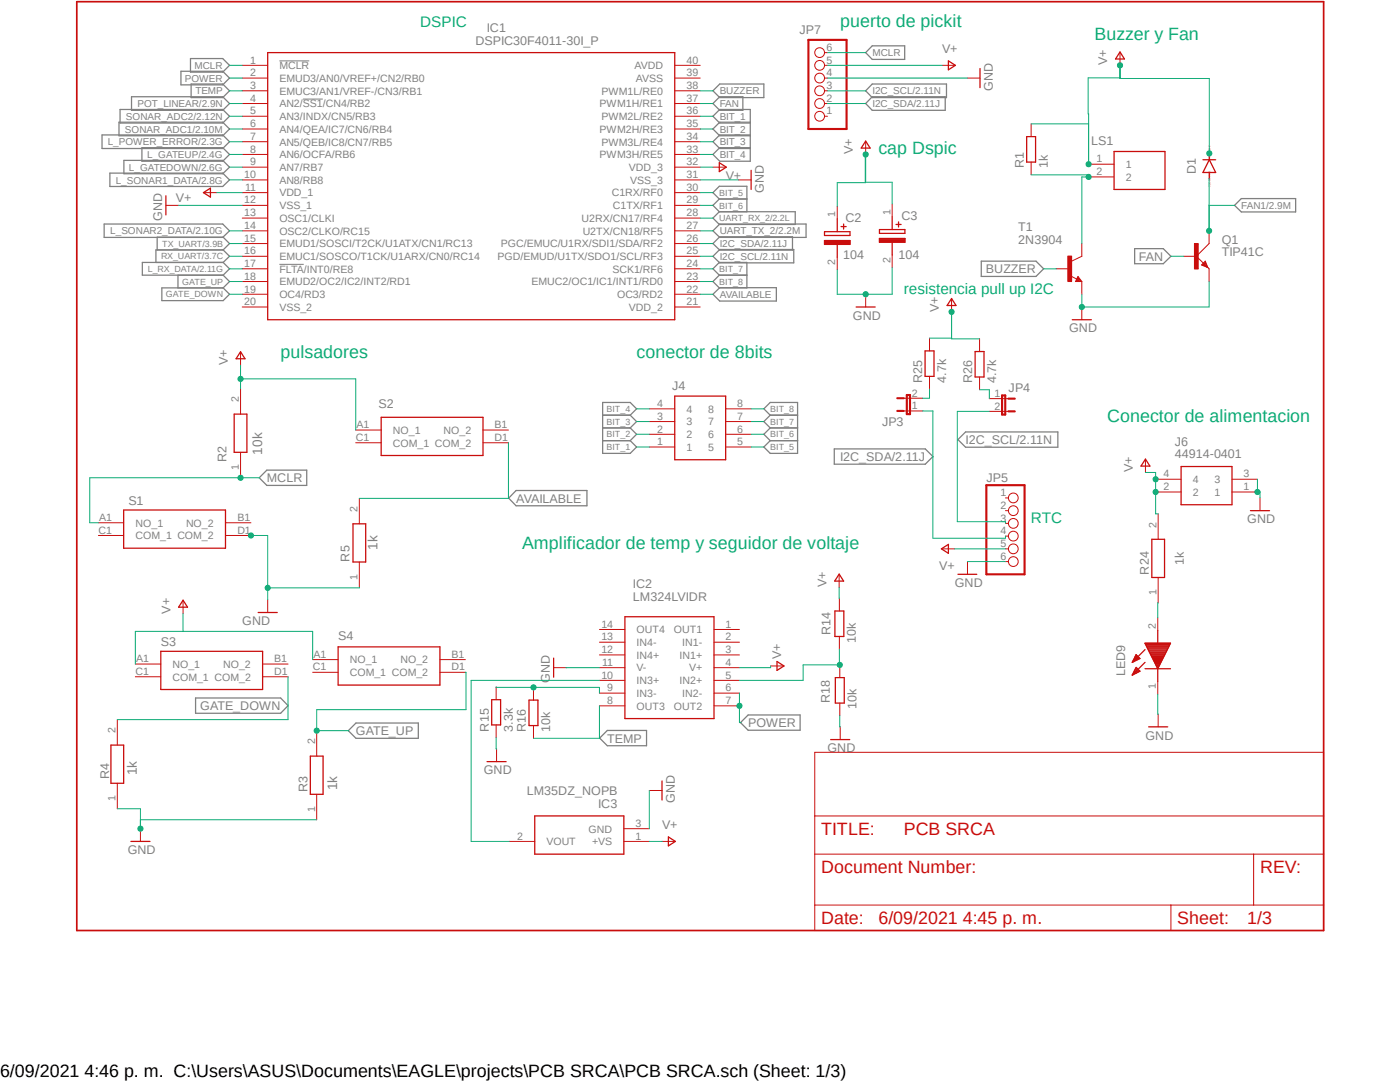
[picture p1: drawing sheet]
<svg xmlns="http://www.w3.org/2000/svg" width="279mm" height="216mm" viewBox="0 0 279 216" stroke-linecap="round" stroke-linejoin="round" font-family="sans-serif">
<path d="M14.8 0l249.7 186.2M264.5 0l-249.7 186.2" fill="none" stroke="#fff" stroke-width=".2"/>
<path d="M55.8 12.1h5.9M60.5 19.8h3.9M55.8 52.7h4.8" fill="none" stroke="#808080" stroke-width=".2"/>
<g fill="none" stroke="#808080" stroke-width=".25">
<path d="M26.2 19.3h18.2l1.4 1.4-1.4 1.3h-18.2zM36.1 14.2h8.3l1.4 1.4-1.4 1.3h-8.3zM38 11.7h6.4l1.4 1.3-1.4 1.4h-6.4zM38.1 16.8h6.3l1.4 1.3-1.4 1.4h-6.3zM143.6 16.8h8.8v2.7h-8.8l-1.3-1.4zM143.6 19.3h4.7v2.7h-4.7l-1.3-1.3zM174.1 16.8h14.8v2.7h-14.8l-1.3-1.4zM174.1 19.3h14.5v2.7h-14.5l-1.3-1.3zM174.1 9.1h6.5v2.8h-6.5l-1.3-1.4zM20.4 26.9h24l1.4 1.4-1.4 1.3h-24zM21.9 34.5h22.5l1.4 1.4-1.4 1.3h-22.5zM23.7 24.4h20.7l1.4 1.3-1.4 1.4h-20.7z"/>
<path d="M24 21.8h20.4l1.4 1.4-1.4 1.4h-20.4zM24.7 32h19.7l1.4 1.4-1.4 1.3h-19.7zM28.3 29.5h16.1l1.4 1.3-1.4 1.4h-16.1zM143.6 39.7l-1.3-1.3 1.3-1.2h5.5v5M143.6 39.7h5.5M143.6 39.7l-1.3 1.3 1.3 1.2M149.7 26.9h-6.1l-1.3 1.4 1.3 1.3h6.1M149.7 24.6h-6.1l-1.3-1.4 1.3-1.4h6.1v10.4h-6.1l-1.3-1.4 1.3-1.3h6.1M149.7 24.4h-6.1l-1.3 1.3 1.3 1.4h6.1M247.7 39.6h10.9v2.7h-10.9l-1.3-1.3zM31.4 47.3v2.6M32.3 57.4h12.2l1.3 1.3-1.3 1.3h-12.2z"/>
<path d="M35.5 54.9v2.5M44.4 47.4l1.4-1.3-1.4-1.4h-23.6v2.7l23.7-.1 1.3 1.3-1.3 1.3M44.5 52.4l1.3 1.2-1.3 1.3M44.5 52.4h-16.1v2.5h16.1M44.5 54.9l1.3 1.3-1.3 1.2M44.5 49.9h-13.4v2.5M44.5 49.9l1.3 1.2-1.3 1.3M142.3 48.6l1.3-1.4h14.6v2.7h-14.6zM142.3 51.1l1.3-1.3h14.8v2.7h-14.8zM142.3 46.1l1.3-1.4h17.3v2.7h-17.3zM143.6 54.9h5.5M143.6 54.9l-1.3-1.3 1.3-1.2h5.5v5"/>
<path d="M143.6 54.9l-1.3 1.3 1.3 1.2h11.3v2.7h-11.3l-1.3-1.4 1.3-1.3M143.6 42.2h15.1v2.6h-15.1l-1.3-1.3zM195.8 52.1h11l1.5 1.5-1.5 1.6h-11zM226.4 49.6h5.8l1.5 1.5-1.5 1.5h-5.8zM53.3 93.8h7.9v3.1h-7.9l-1.6-1.6zM103 97.9h14.1v3h-14.1l-1.5-1.5zM120.3 87.9h5.5M120.3 85.4h5.5M120.3 82.8h5.5M125.8 82.8l1.2-1.2-1.2-1.3h-5.5v10.2h5.5l1.2-1.3-1.2-1.3M125.8 85.4l1.2 1.3-1.2 1.2M125.8 82.8l1.2 1.3-1.2 1.3"/>
<path d="M153.7 82.8l-1.3-1.2 1.3-1.3h5.5v10.2h-5.5l-1.3-1.3 1.3-1.3M153.7 87.9h5.5M153.7 85.4l-1.3 1.3 1.3 1.2M153.7 85.4h5.5M153.7 82.8h5.5M153.7 82.8l-1.3 1.3 1.3 1.3M166.5 89.6h18.2l1.5 1.5-1.5 1.5h-18.2zM191.2 87.7l1.5-1.5h18.4v3h-18.4zM39 139.3h17l1.5 1.5-1.5 1.5h-17zM69.5 145.8l1.5-1.5h12.5v3h-12.5zM121.2 145.8h7.8v3h-7.8l-1.5-1.5zM147.8 144.2l1.5-1.5h10.4v3h-10.4z"/>
</g>
<path d="M15.3 .3h248.9v185.4h-248.9z" fill="none" stroke="#c90d0c" stroke-width=".34"/>
<path d="M239.8 52.9l.7-.8 .5 1.3zM240.9 53.3l.4 .3M241.3 48.6l-2.5 2.5 1.6 1.6M162.6 150.1h101.6v35.6h-101.6zM162.6 170.4h101.6M162.6 162.8h101.6M250.2 170.4v10.2M162.6 180.6h101.6M233.7 180.6v5.1" fill="none" stroke="#c90d0c" stroke-width=".2"/>
<path d="M240.4 52.7l.5 .6M240.5 52.4l.4 .9-.9-.4zM240.5 52.6l-.2 .3" fill="none" stroke="#c90d0c" stroke-width=".25"/>
<path d="M238.4 48.6h.7v5.1h-.7z" fill-rule="evenodd" fill="#c90d0c"/>
<path d="M213.7 55.1l1.2 .6M215.1 55.2l.8 1h-1.3zM215.9 51.1l-2 1M236.2 51.1h2.6M238.4 48.6h.7v5.1h-.7zM241.3 46.1v2.5M241.3 53.6v2.6" fill="none" stroke="#c90d0c" stroke-width=".2"/>
<path d="M215.1 55.7l.2 .2h-.4l.2-.5 .5 .6h-.7" fill="none" stroke="#c90d0c" stroke-width=".25"/>
<path d="M213.1 51.1h.8v5.1h-.8z" fill-rule="evenodd" fill="#c90d0c"/>
<g fill="none" stroke="#c90d0c" stroke-width=".2">
<path d="M48.3 15.6h5.1M48.3 13h5.1M48.3 18.1h5.1M134.7 15.6h5M134.7 13h5M134.7 18.1h5M164.6 15.6h.5M164.6 13h.5M164.6 18.1h.5M164.6 10.5h.5M188 13h2.5M193.1 15.6h2.5"/>
<path d="M223.5 10.5v2.5M40.7 38.4h2.6M48.3 35.9h5.1M48.3 33.4h5.1M48.3 38.4h5.1M48.3 23.2h5.1M48.3 20.7h5.1M48.3 25.7h5.1M48.3 28.3h5.1M48.3 30.8h5.1M134.7 35.9h5M134.7 33.4h5"/>
<path d="M134.7 38.4h5M134.7 23.2h5M134.7 20.7h5M134.7 25.7h5M134.7 28.3h5M134.7 30.8h5M142.3 33.4h2.5M147.4 35.9h2.5M164.6 23.2h.5M164.6 20.7h.5M172.8 28.3v2.5M205.8 24.7v2.6"/>
<path d="M205.8 32.3v2.6M217.3 32.8h5M217.3 35.3h5M33.1 41h2.5M48.3 53.6h5.1M48.3 41h5.1M48.3 43.5h5.1M48.3 46.1h5.1M48.3 48.6h5.1M48.3 51.1h5.1M48.3 56.2h5.1M48.3 58.7h5.1"/>
<path d="M134.7 53.6h5M134.7 41h5M134.7 43.5h5M134.7 46.1h5M134.7 48.6h5M134.7 51.1h5M134.7 56.2h5M134.7 58.7h5M167.1 41.1v2.6M167.1 51.3v2.5M172.8 58.7v2.6M178.1 40.7v2.6"/>
<path d="M178.1 50.9v2.5M189.9 59.7v2.5M210.8 53.6h2.6M213.1 51.1h.8v5.1h-.8zM215.9 48.6v2.5M215.9 56.2v2.5M48 70.3v2.6M48 77.6v5M48.3 61.3h5.1M134.7 61.3h5M180.3 79.5h3.8M185.5 67.5v2.5"/>
<path d="M185.5 75.1v2.5M195.5 67.6v2.5M195.5 75.2v2.6M197.4 79.5h3.9M215.9 61.3v2.5M48 90.3v5M71 85.8h5.1M71 88.3h5.1M71.7 99.4v5.1M96.4 85.8h5.1M96.4 88.3h5.1M129.6 89.2h5.1"/>
<path d="M129.6 86.7h5.1M129.6 84.1h5.1M129.6 81.6h5.1M144.8 89.2h5.1M144.8 86.7h5.1M144.8 84.1h5.1M144.8 81.6h5.1M180.3 82h3.8M197.4 82.1h3.9M200.7 99.4h.6M228.6 91.7v2.6M230.6 98.2h5.1"/>
<path d="M230.6 95.6h5.1M245.9 98.2h5.1M245.9 95.6h5.1M251.5 99.4v2.5M19.6 104.3h5.1M19.6 106.8h5.1M36.5 119.9v2.5M45 104.3h5.1M45 106.8h5.1M53.4 119.7v2.5M71.7 112.1v5.1M167.5 114.7v2.5"/>
<path d="M167.5 119.4v2.5M188 109.5h2.5M193.1 112.1v2.5M200.7 101.9h.6M200.7 104.4h.6M200.7 107h.6M200.7 109.5h.6M200.7 112.1h.6M231.1 102.5v5.1M231.1 115.2v5.1M27 132.5h5.1M27 135h5.1"/>
<path d="M52.4 132.5h5.1M52.4 135h5.1M62.4 131.6h5.1M62.4 134.2h5.1M87.8 131.6h5.1M87.8 134.2h5.1M99 137.1v2.5M106.5 137.2v2.5M110.5 133.2h2.5M119.6 133.2h5.1M119.6 125.6h5.1M119.6 128.1h5.1"/>
<path d="M119.6 130.7h5.1M119.6 135.8h5.1M119.6 138.3h5.1M142.5 133.2h5.1M142.5 125.6h5.1M142.5 128.1h5.1M142.5 130.7h5.1M142.5 135.8h5.1M142.5 138.3h5.1M153.8 132.9h2.5M167.5 127v2.5M167.6 132.7v2.5"/>
<path d="M231.1 123.3v2.5M231.1 136v2.5M23.4 143.6v5.1M23.4 156.3v5.1M63.2 145.8v5.1M63.2 158.5v5.1M99 144.7v2.5M99.1 149.4v2.6M106.5 144.8v2.5M119.6 140.8h5.1M129.6 157.7h2.5M142.5 140.8h5.1"/>
<path d="M167.6 140.3v2.5M167.7 145v2.6M231.1 142.5v2.5M28 165.4v2.5M101.6 167.9h5.1M124.5 167.9h5.1M124.5 165.4h5.1M132.1 167.9h2.6"/>
<circle cx="163.6" cy="13" r=".98"/>
<circle cx="163.6" cy="15.6" r=".98"/>
<circle cx="163.6" cy="10.5" r=".98"/>
<circle cx="163.6" cy="18.1" r=".98"/>
<circle cx="163.6" cy="23.2" r=".98"/>
<circle cx="163.6" cy="20.7" r=".98"/>
<circle cx="202.2" cy="99.4" r=".98"/>
<circle cx="202.2" cy="109.5" r=".98"/>
<circle cx="202.2" cy="104.4" r=".98"/>
<circle cx="202.2" cy="112.1" r=".98"/>
<circle cx="202.2" cy="101.9" r=".98"/>
<circle cx="202.2" cy="107" r=".98"/>
</g>
<g fill="none" stroke="#c90d0c" stroke-width=".25">
<path d="M53.4 10.5h81.3v53.3h-81.3zM189.3 12.1l1.4 .9-1.4 .9zM195.6 13.7v3.8M223.5 10.4l.9 1.4h-1.8zM33.1 39.1v3.8M40.6 38.4l1.4-.9v1.8zM143.6 32.5l1.3 .9-1.3 .8zM149.9 34v3.8M172.8 28.2l.9 1.3h-1.8zM204.9 27.3h1.8v5h-1.8zM222.3 30.2h10.2v7.6h-10.2zM240.1 31.9h2.5"/>
<path d="M241.3 31.9l1.3 2.5h-2.5zM241.3 30.6v1.3M241.3 34.4v1.3M164.5 46.2h5.1v.8h-5.1zM164.5 48h5.1v.8h-5.1zM164.5 48.6h5.1M164.5 48.4h5.1M164.5 48.2h5.1M167.1 43.7v2.5M167.1 48.8v2.5M167.9 45.2h1M168.4 44.7v1"/>
<path d="M175.5 48h5.1M175.5 48.2h5.1M175.5 45.8h5.1v.8h-5.1zM175.5 47.6h5.1v.7h-5.1zM175.5 47.8h5.1M175.5 47.6h5.1M178.1 43.3v2.5M178.1 48.3v2.6M178.8 44.8h1M179.3 44.3v1M189.9 59.6l.9 1.4h-1.8zM48 70.2l.9 1.4h-1.8z"/>
<path d="M134.7 79h10.1v12.7h-10.1zM170.9 61.3h3.8M184.6 70h1.8v5.1h-1.8zM194.6 70.1h1.8v5.1h-1.8zM214 63.8h3.8M46.7 82.6h2.6v7.7h-2.6zM76.1 83.3h20.3v7.6h-20.3zM228.6 91.6l.9 1.4h-1.8zM235.7 93.1h10.2v7.6h-10.2zM24.7 101.8h20.3v7.6h-20.3zM36.5 119.8l.9 1.4h-1.8zM70.4 104.5h2.6v7.6h-2.6z"/>
<path d="M167.5 114.6l.9 1.4h-1.8zM187.9 109.5l1.4-.9v1.8zM191.2 114.6h3.7M229.9 107.6h2.5v7.6h-2.5zM249.6 101.9h3.8M32.1 130h20.3v7.6h-20.3zM51.5 122.2h3.8M67.5 129.1h20.3v7.6h-20.3zM98.1 139.6h1.8v5.1h-1.8zM105.6 139.7h1.8v5.1h-1.8zM110.5 131.3v3.8M124.7 123.1h17.8v20.3h-17.8z"/>
<path d="M155.1 132l1.4 .9-1.4 .9zM166.6 121.9h1.8v5.1h-1.8zM166.7 135.2h1.8v5.1h-1.8zM226 134.7h.1M226.1 132h.2M226.1 134.5h.3M226.1 131.8h.6M226.2 134.3h.6M226.2 131.6h.9M226.3 134.1h.9M226.4 131.4h1.1M226.4 133.9h1.1"/>
<path d="M226.4 131.2h.9M226.5 133.7h.7M226.5 131h.6M226.6 133.5h.5M226.6 130.9h.3M226.7 133.3h.2M226.7 133.2l.8 .7-1.5 .8zM226.7 130.6l.8 .8-1.5 .8zM228.5 133.4h5.1M228.5 132.2l-2.5 2.5M228.5 129.6l-2.5 2.6M228.5 128.4h5.1l-2.5 5z"/>
<path d="M228.6 128.6h4.9M228.7 128.7h4.7M228.8 128.9h4.5M228.9 129.1h4.3M229 129.3h4.1M229.1 129.5h3.9M229.2 129.7h3.7M229.3 129.9h3.5M229.4 130.1h3.3M229.5 130.3h3.1M229.6 130.5h2.9M229.7 130.6h2.8"/>
<path d="M229.7 130.9h2.6M229.9 131h2.3M230 131.2h2.2M230 131.4h2.1M230.1 131.6h1.8M230.3 131.8h1.6M230.3 132h1.5M230.4 132.2h1.3M230.5 132.4h1.1M230.6 132.5h.9M230.7 132.8h.7M230.8 132.9h.5"/>
<path d="M230.9 133.1h.3M231 133.3h.1M231.1 125.8v2.6M231.1 133.4v2.6M22.1 148.7h2.6v7.6h-2.6zM61.9 150.9h2.6v7.6h-2.6zM97.2 152h3.8M132.1 155.8v3.8M165.8 147.6h3.8M229.2 145h3.8M26.1 167.9h3.8M106.7 162.8h17.8v7.6h-17.8z"/>
<path d="M133.4 167l1.4 .9-1.4 .9z"/>
</g>
<path d="M161.3 8h7.7v17.7h-7.7zM179.1 79.5h1.2M181 78.8h.6v3.8h-.6zM200 78.9h.6v3.8h-.6zM201.3 79.5h1.2M179.1 82h1.2M196.8 96.8h7.7v17.8h-7.7zM201.3 82.1h1.2" fill="none" stroke="#c90d0c" stroke-width=".42"/>
<path d="M165.1 15.6h28M35.6 41h12.7M241.3 56.2v5.1h-25.4v-2.6" fill="none" stroke="#0dab76" stroke-width=".2"/>
<circle cx="215.9" cy="61.3" r=".51" fill="#0dab76"/>
<g fill="none" stroke="#0dab76" stroke-width=".2">
<path d="M50.1 106.8h3.3v12.9M71.7 117.2l-18.3 .1M193.1 112.1h7.6"/>
<circle cx="215.9" cy="61.3" r=".51"/>
</g>
<circle cx="53.4" cy="117.3" r=".51" fill="#0dab76"/>
<circle cx="53.4" cy="117.3" r=".51" fill="none" stroke="#0dab76" stroke-width=".2"/>
<circle cx="50.1" cy="106.8" r=".51" fill="#0dab76"/>
<g fill="none" stroke="#0dab76" stroke-width=".2">
<path d="M23.4 161.4h4.6v4M28 163.6h35.2"/>
<circle cx="50.1" cy="106.8" r=".51"/>
</g>
<circle cx="28" cy="165.4" r=".51" fill="#0dab76"/>
<g fill="none" stroke="#0dab76" stroke-width=".2">
<path d="M178.1 53.4v5.3h-11v-4.9"/>
<circle cx="28" cy="165.4" r=".51"/>
</g>
<circle cx="172.8" cy="58.7" r=".51" fill="#0dab76"/>
<g fill="none" stroke="#0dab76" stroke-width=".2">
<path d="M139.7 35.9h7.7M251 95.6v2.6h.5v1.2M113 133.2h6.6M167.6 142.8l.1 2.2"/>
<circle cx="172.8" cy="58.7" r=".51"/>
</g>
<circle cx="250.9" cy="98.2" r=".51" fill="#0dab76"/>
<g fill="none" stroke="#0dab76" stroke-width=".2">
<path d="M139.7 18.1h2.6M139.7 20.7h2.6M241.3 35.7v10.4M208.3 53.6h2.5M233.7 51.1h2.5M241.3 41h5.1M231.1 138.5v4M99 147.2l.1 2.2M129.6 157.7v7.7"/>
<circle cx="250.9" cy="98.2" r=".51"/>
</g>
<circle cx="241.3" cy="46.1" r=".51" fill="#0dab76"/>
<g fill="none" stroke="#0dab76" stroke-width=".2">
<path d="M45.8 13h2.5M165.1 10.5h7.7M51.8 95.3h-33.9v9h1.7"/>
<circle cx="241.3" cy="46.1" r=".51"/>
</g>
<circle cx="48" cy="95.3" r=".51" fill="#0dab76"/>
<g fill="none" stroke="#0dab76" stroke-width=".2">
<path d="M45.8 18.1h2.5M45.8 20.7h2.5M45.8 28.3h2.5M45.8 30.8h2.5M45.8 33.4h2.5M45.8 53.6h2.5M45.8 56.2h2.5M92.9 134.2h.1v7.4h-29.8v4.2h6.4M119.6 140.8v6.5h-13.1"/>
<circle cx="48" cy="95.3" r=".51"/>
</g>
<circle cx="63.2" cy="145.8" r=".51" fill="#0dab76"/>
<g fill="none" stroke="#0dab76" stroke-width=".2">
<path d="M165.1 18.1h7.7M223.5 13v2.6M223.6 15.5h-6.4l.1 17.3M165.1 20.7h7.7M45.8 58.7h2.5M45.8 48.6h2.5M45.8 51.1h2.5M139.7 58.7h2.6M139.7 48.6h2.6M139.7 51.1h2.6M101.5 88.3v11.1h-29.8M184.1 82h2.1v25.4h14.5v-.4"/>
<path d="M197.4 82.1h-6.3v22h9.6v.3M57.5 135v8.6h-34.1"/>
<circle cx="63.2" cy="145.8" r=".51"/>
</g>
<circle cx="223.5" cy="13" r=".51" fill="#0dab76"/>
<g fill="none" stroke="#0dab76" stroke-width=".2">
<path d="M205.8 24.7h11.5v8.1"/>
<circle cx="223.5" cy="13" r=".51"/>
</g>
<circle cx="217.3" cy="32.8" r=".51" fill="#0dab76"/>
<g fill="none" stroke="#0dab76" stroke-width=".2">
<path d="M223.5 13v2.7h17.8v14.9"/>
<circle cx="217.3" cy="32.8" r=".51"/>
</g>
<circle cx="241.3" cy="30.6" r=".51" fill="#0dab76"/>
<g fill="none" stroke="#0dab76" stroke-width=".2">
<path d="M165.1 13h22.9M139.7 33.4h2.6M48 72.9v4.7M48 75.6h23v10.2M190.5 109.5h10.2M36.5 122.4v3.6M62.4 131.6v-5.6h-35.4v6.5"/>
<circle cx="241.3" cy="30.6" r=".51"/>
</g>
<circle cx="48" cy="75.6" r=".51" fill="#0dab76"/>
<g fill="none" stroke="#0dab76" stroke-width=".2">
<path d="M43.3 38.4h5M178.1 40.7v-4.3h-5.4v-5.6l.1 5.6h-5.7v4.7"/>
<circle cx="48" cy="75.6" r=".51"/>
</g>
<circle cx="172.8" cy="30.8" r=".51" fill="#0dab76"/>
<g fill="none" stroke="#0dab76" stroke-width=".2">
<path d="M185.5 67.5h4.4M189.9 62.2v5.4h5.6"/>
<circle cx="172.8" cy="30.8" r=".51"/>
</g>
<circle cx="189.9" cy="62.2" r=".51" fill="#0dab76"/>
<g fill="none" stroke="#0dab76" stroke-width=".2">
<path d="M228.6 94.3h2v3.9M167.5 119.4h.1M167.5 117.2v2.2M153.8 132.9v.3h-6.2"/>
<circle cx="189.9" cy="62.2" r=".51"/>
</g>
<circle cx="230.6" cy="95.6" r=".51" fill="#0dab76"/>
<g fill="none" stroke="#0dab76" stroke-width=".2">
<path d="M230.6 98.2v4.3h.5"/>
<circle cx="230.6" cy="95.6" r=".51"/>
</g>
<circle cx="230.6" cy="98.2" r=".51" fill="#0dab76"/>
<g fill="none" stroke="#0dab76" stroke-width=".2">
<path d="M45.8 15.6h2.5M147.6 138.3v5.9h.3M129.6 167.9h2.5"/>
<circle cx="230.6" cy="98.2" r=".51"/>
</g>
<circle cx="147.6" cy="140.8" r=".51" fill="#0dab76"/>
<g fill="none" stroke="#0dab76" stroke-width=".2">
<path d="M45.8 35.9h2.5M139.7 38.4h2.6M139.7 23.2h2.6M139.7 25.7h2.6M139.7 28.3h2.6M139.7 30.8h2.6M205.8 34.9h11.5v.4h-1.4v13.3M45.8 46.1h2.5M139.7 41h2.6M139.7 56.2h2.6M139.7 53.6h2.6M139.7 46.1h2.6"/>
<path d="M139.7 43.5h2.6M127 89.2h2.6M127 86.7h2.6M127 84.1h2.6M127 81.6h2.6M149.9 89.2h2.5M149.9 86.7h2.5M149.9 84.1h2.5M149.9 81.6h2.5"/>
<circle cx="147.6" cy="140.8" r=".51"/>
</g>
<circle cx="217.3" cy="35.3" r=".51" fill="#0dab76"/>
<g fill="none" stroke="#0dab76" stroke-width=".2">
<path d="M45.8 23.2h2.5M167.5 129.5v3.2M167.6 132.7h-7.3v3.1h-12.7"/>
<circle cx="217.3" cy="35.3" r=".51"/>
</g>
<circle cx="167.6" cy="132.7" r=".51" fill="#0dab76"/>
<g fill="none" stroke="#0dab76" stroke-width=".2">
<path d="M45.8 25.7h2.5M106.5 137.2h13.1v1.1M231.1 120.3v3"/>
<circle cx="167.6" cy="132.7" r=".51"/>
</g>
<circle cx="106.5" cy="137.2" r=".51" fill="#0dab76"/>
<g fill="none" stroke="#0dab76" stroke-width=".2">
<path d="M185.5 77.6v1.9h-1.4M195.5 77.8h1.9v1.7M99 137.1l7.5 .1M119.6 135.8h-25.6v32.1h7.6"/>
<circle cx="106.5" cy="137.2" r=".51"/>
</g>
<g font-size="3.6" fill="#0dab76">
<text x="167.7" y="5.4">puerto de pickit</text>
<text x="218.4" y="8">Buzzer y Fan</text>
<text x="175.3" y="30.8">cap Dspic</text>
<text x="56" y="71.4">pulsadores</text>
<text x="127" y="71.4">conector de 8bits</text>
<text x="221" y="84.1">Conector de alimentacion</text>
<text x="104.2" y="109.5">Amplificador de temp y seguidor de voltaje</text>
</g>
<g font-size="3.6" fill="#c90d0c">
<text x="163.9" y="166.6">TITLE:</text>
<text x="180.4" y="166.6">PCB SRCA</text>
<text x="163.9" y="174.2">Document Number:</text>
<text x="251.5" y="174.2">REV:</text>
<text x="163.9" y="184.4">Date:</text>
<text x="175.3" y="184.4">6/09/2021 4:45 p. m.</text>
<text x="235" y="184.4">Sheet:</text>
<text x="248.9" y="184.4">1/3</text>
</g>
<text font-size="3.6" x="0" y="214.9">6/09/2021 4:46 p. m. C:\Users\ASUS\Documents\EAGLE\projects\PCB SRCA\PCB SRCA.sch (Sheet: 1/3)</text>
<g font-size="3" fill="#0dab76">
<text x="83.9" y="5.4">DSPIC</text>
<text x="180.4" y="58.7">resistencia pull up I2C</text>
<text x="205.7" y="104.4">RTC</text>
</g>
<g font-size="2.7" fill="#808080">
<text x="52.3" y="90.7" transform="rotate(-90 52.3 90.7)">10k</text>
<text x="75.3" y="109.7" transform="rotate(-90 75.3 109.7)">1k</text>
<text x="27.3" y="154.7" transform="rotate(-90 27.3 154.7)">1k</text>
<text x="67.3" y="157.7" transform="rotate(-90 67.3 157.7)">1k</text>
</g>
<g font-size="2.5" fill="#808080">
<text x="94.9" y="8.9">DSPIC30F4011-30I_P</text>
<text x="97.2" y="6.3">IC1</text>
<text x="159.6" y="6.8">JP7</text>
<text x="188" y="10.5">V+</text>
<text x="221" y="13" transform="rotate(-90 221 13)">V+</text>
<text x="198.2" y="18.1" transform="rotate(-90 198.2 18.1)">GND</text>
<text x="217.8" y="29">LS1</text>
<text x="144.8" y="35.9">V+</text>
<text x="170.2" y="30.8" transform="rotate(-90 170.2 30.8)">V+</text>
<text x="204.3" y="33.6" transform="rotate(-90 204.3 33.6)">R1</text>
<text x="209.1" y="33.6" transform="rotate(-90 209.1 33.6)">1k</text>
<text x="238.7" y="34.8" transform="rotate(-90 238.7 34.8)">D1</text>
<text x="35.1" y="40.2">V+</text>
<text x="152.4" y="38.4" transform="rotate(-90 152.4 38.4)">GND</text>
<text x="32.3" y="44" transform="rotate(-90 32.3 44)">GND</text>
<text x="168.7" y="44.2">C2</text>
<text x="179.9" y="43.9">C3</text>
<text x="203.2" y="46.1">T1</text>
<text x="168.3" y="51.7">104</text>
<text x="179.3" y="51.7">104</text>
<text x="203.2" y="48.6">2N3904</text>
<text x="227.3" y="52">FAN</text>
<text x="243.8" y="51.1">TIP41C</text>
<text x="243.8" y="48.6">Q1</text>
<text x="196.8" y="54.6">BUZZER</text>
<text x="170.2" y="63.8">GND</text>
<text x="187.4" y="62.2" transform="rotate(-90 187.4 62.2)">V+</text>
<text x="213.4" y="66.3">GND</text>
<text x="45.5" y="72.9" transform="rotate(-90 45.5 72.9)">V+</text>
<text x="134.1" y="77.9">J4</text>
<text x="184" y="76.4" transform="rotate(-90 184 76.4)">R25</text>
<text x="188.8" y="76.4" transform="rotate(-90 188.8 76.4)">4.7k</text>
<text x="194" y="76.5" transform="rotate(-90 194 76.5)">R26</text>
<text x="198.8" y="76.5" transform="rotate(-90 198.8 76.5)">4.7k</text>
<text x="75.6" y="81.4">S2</text>
<text x="201.3" y="78.3">JP4</text>
<text x="176" y="85">JP3</text>
<text x="192.7" y="88.6">I2C_SCL/2.11N</text>
<text x="234.4" y="88.9">J6</text>
<text x="45.2" y="92.2" transform="rotate(-90 45.2 92.2)">R2</text>
<text x="167.6" y="92">I2C_SDA/2.11J</text>
<text x="226.1" y="94.3" transform="rotate(-90 226.1 94.3)">V+</text>
<text x="234.4" y="91.4">44914-0401</text>
<text x="25.6" y="100.7">S1</text>
<text x="53.3" y="96.2">MCLR</text>
<text x="103" y="100.3">AVAILABLE</text>
<text x="196.9" y="96.2">JP5</text>
<text x="248.9" y="104.4">GND</text>
<text x="69.8" y="112.1" transform="rotate(-90 69.8 112.1)">R5</text>
<text x="187.5" y="113.8">V+</text>
<text x="236.3" y="112.7" transform="rotate(-90 236.3 112.7)">1k</text>
<text x="126.3" y="119.9">LM324LVIDR</text>
<text x="126.3" y="117.3">IC2</text>
<text x="164.9" y="117.2" transform="rotate(-90 164.9 117.2)">V+</text>
<text x="190.5" y="117.1">GND</text>
<text x="229.3" y="114.6" transform="rotate(-90 229.3 114.6)">R24</text>
<text x="34" y="122.4" transform="rotate(-90 34 122.4)">V+</text>
<text x="48.3" y="124.8">GND</text>
<text x="32.1" y="128.9">S3</text>
<text x="67.5" y="127.8">S4</text>
<text x="155.9" y="131.5" transform="rotate(-90 155.9 131.5)">V+</text>
<text x="165.7" y="126.7" transform="rotate(-90 165.7 126.7)">R14</text>
<text x="170.8" y="128.3" transform="rotate(-90 170.8 128.3)">10k</text>
<text x="109.7" y="136.3" transform="rotate(-90 109.7 136.3)">GND</text>
<text x="224.6" y="134.9" transform="rotate(-90 224.6 134.9)">LED9</text>
<text x="40" y="141.7">GATE_DOWN</text>
<text x="165.6" y="140.3" transform="rotate(-90 165.6 140.3)">R18</text>
<text x="170.9" y="141.6" transform="rotate(-90 170.9 141.6)">10k</text>
<text x="71" y="146.7">GATE_UP</text>
<text x="97.5" y="146" transform="rotate(-90 97.5 146)">R15</text>
<text x="102.3" y="146" transform="rotate(-90 102.3 146)">3.3k</text>
<text x="104.9" y="146.1" transform="rotate(-90 104.9 146.1)">R16</text>
<text x="109.8" y="146.1" transform="rotate(-90 109.8 146.1)">10k</text>
<text x="121.2" y="148.2">TEMP</text>
<text x="149.3" y="145.1">POWER</text>
<text x="228.6" y="147.6">GND</text>
<text x="21.8" y="155.5" transform="rotate(-90 21.8 155.5)">R4</text>
<text x="96.6" y="154.5">GND</text>
<text x="165.1" y="150.1">GND</text>
<text x="61.3" y="158" transform="rotate(-90 61.3 158)">R3</text>
<text x="105.2" y="158.6">LM35DZ_NOPB</text>
<text x="119.4" y="161.2">IC3</text>
<text x="134.7" y="160.3" transform="rotate(-90 134.7 160.3)">GND</text>
<text x="132.1" y="165.4">V+</text>
<text x="25.5" y="170.4">GND</text>
</g>
<g font-size="2.1" fill="#808080">
<text x="164.9" y="10.2">6</text>
<text x="49.9" y="12.7">1</text>
<text x="49.9" y="15.2">2</text>
<text x="49.9" y="17.8">3</text>
<text x="55.8" y="13.8">MCLR</text>
<text x="55.8" y="16.3">EMUD3/AN0/VREF+/CN2/RB0</text>
<text x="126.7" y="13.8">AVDD</text>
<text x="126.9" y="16.3">AVSS</text>
<text x="137" y="12.7">40</text>
<text x="137" y="15.2">39</text>
<text x="137" y="17.8">38</text>
<text x="164.9" y="17.8">3</text>
<text x="164.9" y="15.2">4</text>
<text x="164.9" y="12.7">5</text>
<text x="49.9" y="20.3">4</text>
<text x="49.9" y="22.8">5</text>
<text x="55.8" y="18.9">EMUC3/AN1/VREF-/CN3/RB1</text>
<text x="55.8" y="21.4">AN2/SS1/CN4/RB2</text>
<text x="55.8" y="24">AN3/INDX/CN5/RB3</text>
<text x="119.7" y="21.4">PWM1H/RE1</text>
<text x="120" y="18.9">PWM1L/RE0</text>
<text x="120" y="24">PWM2L/RE2</text>
<text x="137" y="20.3">37</text>
<text x="137" y="22.8">36</text>
<text x="164.9" y="22.8">1</text>
<text x="164.9" y="20.3">2</text>
<text x="49.9" y="25.4">6</text>
<text x="49.9" y="27.9">7</text>
<text x="55.8" y="26.5">AN4/QEA/IC7/CN6/RB4</text>
<text x="55.8" y="29">AN5/QEB/IC8/CN7/RB5</text>
<text x="119.7" y="26.5">PWM2H/RE3</text>
<text x="120" y="29">PWM3L/RE4</text>
<text x="137" y="25.4">35</text>
<text x="137" y="27.9">34</text>
<text x="48.7" y="35.5">10</text>
<text x="49.9" y="30.4">8</text>
<text x="49.9" y="33">9</text>
<text x="55.8" y="31.6">AN6/OCFA/RB6</text>
<text x="55.8" y="34.1">AN7/RB7</text>
<text x="119.7" y="31.6">PWM3H/RE5</text>
<text x="125.5" y="34.1">VDD_3</text>
<text x="137" y="30.4">33</text>
<text x="137" y="33">32</text>
<text x="137" y="35.5">31</text>
<text x="218.8" y="32.4">1</text>
<text x="218.8" y="34.9">2</text>
<text x="224.7" y="33.5">1</text>
<text x="48.7" y="40.6">12</text>
<text x="48.9" y="38.1">11</text>
<text x="55.8" y="36.7">AN8/RB8</text>
<text x="55.8" y="39.2">VDD_1</text>
<text x="55.8" y="41.7">VSS_1</text>
<text x="122.1" y="39.2">C1RX/RF0</text>
<text x="122.3" y="41.7">C1TX/RF1</text>
<text x="125.8" y="36.7">VSS_3</text>
<text x="137" y="38.1">30</text>
<text x="137" y="40.6">29</text>
<text x="224.7" y="36.1">2</text>
<text x="48.7" y="43.1">13</text>
<text x="48.7" y="45.7">14</text>
<text x="55.8" y="44.3">OSC1/CLKI</text>
<text x="55.8" y="46.8">OSC2/CLKO/RC15</text>
<text x="116.1" y="44.3">U2RX/CN17/RF4</text>
<text x="116.3" y="46.8">U2TX/CN18/RF5</text>
<text x="137" y="43.1">28</text>
<text x="137" y="45.7">27</text>
<text x="166.7" y="43.3" transform="rotate(-90 166.7 43.3)">1</text>
<text x="177.7" y="42.9" transform="rotate(-90 177.7 42.9)">1</text>
<text x="48.7" y="48.2">15</text>
<text x="48.7" y="50.8">16</text>
<text x="48.7" y="53.3">17</text>
<text x="55.8" y="49.4">EMUD1/SOSCI/T2CK/U1ATX/CN1/RC13</text>
<text x="55.8" y="51.9">EMUC1/SOSCO/T1CK/U1ARX/CN0/RC14</text>
<text x="99.3" y="51.9">PGD/EMUD/U1TX/SDO1/SCL/RF3</text>
<text x="99.9" y="49.4">PGC/EMUC/U1RX/SDI1/SDA/RF2</text>
<text x="137" y="48.2">26</text>
<text x="137" y="50.8">25</text>
<text x="137" y="53.3">24</text>
<text x="166.7" y="52.8" transform="rotate(-90 166.7 52.8)">2</text>
<text x="177.7" y="52.5" transform="rotate(-90 177.7 52.5)">2</text>
<text x="48.7" y="55.8">18</text>
<text x="48.7" y="58.4">19</text>
<text x="55.8" y="54.4">FLTA/INT0/RE8</text>
<text x="55.8" y="56.9">EMUD2/OC2/IC2/INT2/RD1</text>
<text x="55.8" y="59.5">OC4/RD3</text>
<text x="106.1" y="56.9">EMUC2/OC1/IC1/INT1/RD0</text>
<text x="122.2" y="54.4">SCK1/RF6</text>
<text x="123.1" y="59.5">OC3/RD2</text>
<text x="137" y="55.8">23</text>
<text x="137" y="58.4">22</text>
<text x="48.7" y="60.9">20</text>
<text x="55.8" y="62">VSS_2</text>
<text x="125.5" y="62">VDD_2</text>
<text x="137" y="60.9">21</text>
<text x="47.7" y="80.3" transform="rotate(-90 47.7 80.3)">2</text>
<text x="131.1" y="83.8">3</text>
<text x="131.1" y="81.2">4</text>
<text x="137" y="82.3">4</text>
<text x="141.3" y="82.3">8</text>
<text x="147.2" y="83.8">7</text>
<text x="147.2" y="81.2">8</text>
<text x="182" y="81.7">1</text>
<text x="182" y="79.1">2</text>
<text x="198.5" y="79.2">1</text>
<text x="198.5" y="81.7">2</text>
<text x="71" y="88">C1</text>
<text x="71.2" y="85.5">A1</text>
<text x="78.4" y="86.6">NO_1</text>
<text x="78.4" y="89.1">COM_1 COM_2</text>
<text x="88.5" y="86.6">NO_2</text>
<text x="98.7" y="85.5">B1</text>
<text x="98.7" y="88">D1</text>
<text x="131.1" y="88.9">1</text>
<text x="131.1" y="86.3">2</text>
<text x="137" y="90">1</text>
<text x="137" y="87.4">2</text>
<text x="137" y="84.9">3</text>
<text x="141.3" y="90">5</text>
<text x="141.3" y="87.4">6</text>
<text x="141.3" y="84.9">7</text>
<text x="147.2" y="88.9">5</text>
<text x="147.2" y="86.3">6</text>
<text x="47.7" y="93.8" transform="rotate(-90 47.7 93.8)">1</text>
<text x="232.2" y="95.2">4</text>
<text x="248.2" y="95.2">3</text>
<text x="199.7" y="99">1</text>
<text x="199.7" y="101.6">2</text>
<text x="232.2" y="97.8">2</text>
<text x="238.1" y="98.9">2</text>
<text x="238.1" y="96.4">4</text>
<text x="242.4" y="98.9">1</text>
<text x="242.4" y="96.4">3</text>
<text x="248.2" y="97.8">1</text>
<text x="19.6" y="106.5">C1</text>
<text x="19.8" y="104">A1</text>
<text x="27.1" y="105.1">NO_1</text>
<text x="27.1" y="107.6">COM_1 COM_2</text>
<text x="37.1" y="105.1">NO_2</text>
<text x="47.4" y="104">B1</text>
<text x="47.4" y="106.5">D1</text>
<text x="71.3" y="102.2" transform="rotate(-90 71.3 102.2)">2</text>
<text x="199.7" y="104.1">3</text>
<text x="199.7" y="106.6">4</text>
<text x="230.8" y="105.3" transform="rotate(-90 230.8 105.3)">2</text>
<text x="199.7" y="109.1">5</text>
<text x="199.7" y="111.7">6</text>
<text x="71.3" y="115.7" transform="rotate(-90 71.3 115.7)">1</text>
<text x="230.8" y="118.7" transform="rotate(-90 230.8 118.7)">1</text>
<text x="120" y="125.3">14</text>
<text x="144.8" y="125.3">1</text>
<text x="230.7" y="125.4" transform="rotate(-90 230.7 125.4)">2</text>
<text x="62.6" y="131.2">A1</text>
<text x="90.1" y="131.2">B1</text>
<text x="120" y="127.8">13</text>
<text x="120" y="130.3">12</text>
<text x="127" y="126.4">OUT4</text>
<text x="127" y="128.9">IN4-</text>
<text x="127" y="131.4">IN4+</text>
<text x="134.5" y="126.4">OUT1</text>
<text x="135.6" y="131.4">IN1+</text>
<text x="136.1" y="128.9">IN1-</text>
<text x="144.8" y="127.8">2</text>
<text x="144.8" y="130.3">3</text>
<text x="27.1" y="134.7">C1</text>
<text x="27.2" y="132.2">A1</text>
<text x="34.4" y="133.3">NO_1</text>
<text x="34.4" y="135.8">COM_1 COM_2</text>
<text x="44.5" y="133.3">NO_2</text>
<text x="54.7" y="132.2">B1</text>
<text x="54.7" y="134.7">D1</text>
<text x="62.4" y="133.8">C1</text>
<text x="69.8" y="132.4">NO_1</text>
<text x="69.8" y="134.9">COM_1 COM_2</text>
<text x="79.9" y="132.4">NO_2</text>
<text x="90.1" y="133.8">D1</text>
<text x="120" y="135.4">10</text>
<text x="120.2" y="132.9">11</text>
<text x="121.2" y="137.9">9</text>
<text x="127" y="134">V-</text>
<text x="127" y="136.5">IN3+</text>
<text x="135.6" y="136.5">IN2+</text>
<text x="137.5" y="134">V+</text>
<text x="144.8" y="132.9">4</text>
<text x="144.8" y="135.4">5</text>
<text x="144.8" y="137.9">6</text>
<text x="230.7" y="137.5" transform="rotate(-90 230.7 137.5)">1</text>
<text x="121.2" y="140.5">8</text>
<text x="127" y="139.1">IN3-</text>
<text x="127" y="141.6">OUT3</text>
<text x="134.5" y="141.6">OUT2</text>
<text x="136.1" y="139.1">IN2-</text>
<text x="144.8" y="140.5">7</text>
<text x="23.1" y="146.3" transform="rotate(-90 23.1 146.3)">2</text>
<text x="62.9" y="148.5" transform="rotate(-90 62.9 148.5)">2</text>
<text x="23.1" y="159.9" transform="rotate(-90 23.1 159.9)">1</text>
<text x="62.9" y="162" transform="rotate(-90 62.9 162)">1</text>
<text x="103.2" y="167.6">2</text>
<text x="117.5" y="166.1">GND</text>
<text x="126.8" y="167.6">1</text>
<text x="126.8" y="165">3</text>
<text x="109.1" y="168.7">VOUT</text>
<text x="118.2" y="168.7">+VS</text>
</g>
<g font-size="2" fill="#808080">
<text x="174.1" y="11.2">MCLR</text>
<text x="36.9" y="16.3">POWER</text>
<text x="38.8" y="13.8">MCLR</text>
<text x="25.1" y="23.9">SONAR_ADC2/2.12N</text>
<text x="27.4" y="21.4">POT_LINEAR/2.9N</text>
<text x="39" y="18.8">TEMP</text>
<text x="143.6" y="18.8">BUZZER</text>
<text x="143.6" y="21.4">FAN</text>
<text x="143.6" y="23.9">BIT_1</text>
<text x="174.1" y="21.4">I2C_SDA/2.11J</text>
<text x="174.1" y="18.8">I2C_SCL/2.11N</text>
<text x="21.5" y="29">L_POWER_ERROR/2.3G</text>
<text x="24.9" y="26.5">SONAR_ADC1/2.10M</text>
<text x="143.6" y="26.5">BIT_2</text>
<text x="143.6" y="29">BIT_3</text>
<text x="25.7" y="34.1">L_GATEDOWN/2.6G</text>
<text x="29.4" y="31.5">L_GATEUP/2.4G</text>
<text x="143.6" y="31.5">BIT_4</text>
<text x="23.1" y="36.6">L_SONAR1_DATA/2.8G</text>
<text x="247.7" y="41.7">FAN1/2.9M</text>
<text x="22" y="46.8">L_SONAR2_DATA/2.10G</text>
<text x="143.6" y="46.7">UART_TX_2/2.2M</text>
<text x="143.6" y="49.3">I2C_SDA/2.11J</text>
<text x="143.6" y="51.8">I2C_SCL/2.11N</text>
<text x="143.6" y="59.4">AVAILABLE</text>
</g>
<g font-size="1.8" fill="#808080">
<text x="143.6" y="39.1">BIT_5</text>
<text x="143.6" y="41.6">BIT_6</text>
<text x="143.6" y="44.2">UART_RX_2/2.2L</text>
<text x="32.1" y="51.8">RX_UART/3.7C</text>
<text x="32.4" y="49.2">TX_UART/3.9B</text>
<text x="29.5" y="54.3">L_RX_DATA/2.11G</text>
<text x="33.1" y="59.4">GATE_DOWN</text>
<text x="36.4" y="56.8">GATE_UP</text>
<text x="143.6" y="56.8">BIT_8</text>
<text x="143.6" y="54.3">BIT_7</text>
<text x="121" y="82.2">BIT_4</text>
<text x="153.7" y="82.2">BIT_8</text>
<text x="121" y="89.8">BIT_1</text>
<text x="121" y="87.3">BIT_2</text>
<text x="121" y="84.8">BIT_3</text>
<text x="153.7" y="89.8">BIT_5</text>
<text x="153.7" y="87.3">BIT_6</text>
<text x="153.7" y="84.8">BIT_7</text>
</g>
<g font-size=".6" fill="#ffba08">
<text x="241.6" y="32.2" transform="rotate(-90 241.6 32.2)">SpiceOrder 2</text>
<text x="241.6" y="37.3" transform="rotate(-90 241.6 37.3)">SpiceOrder 1</text>
</g>
</svg>
